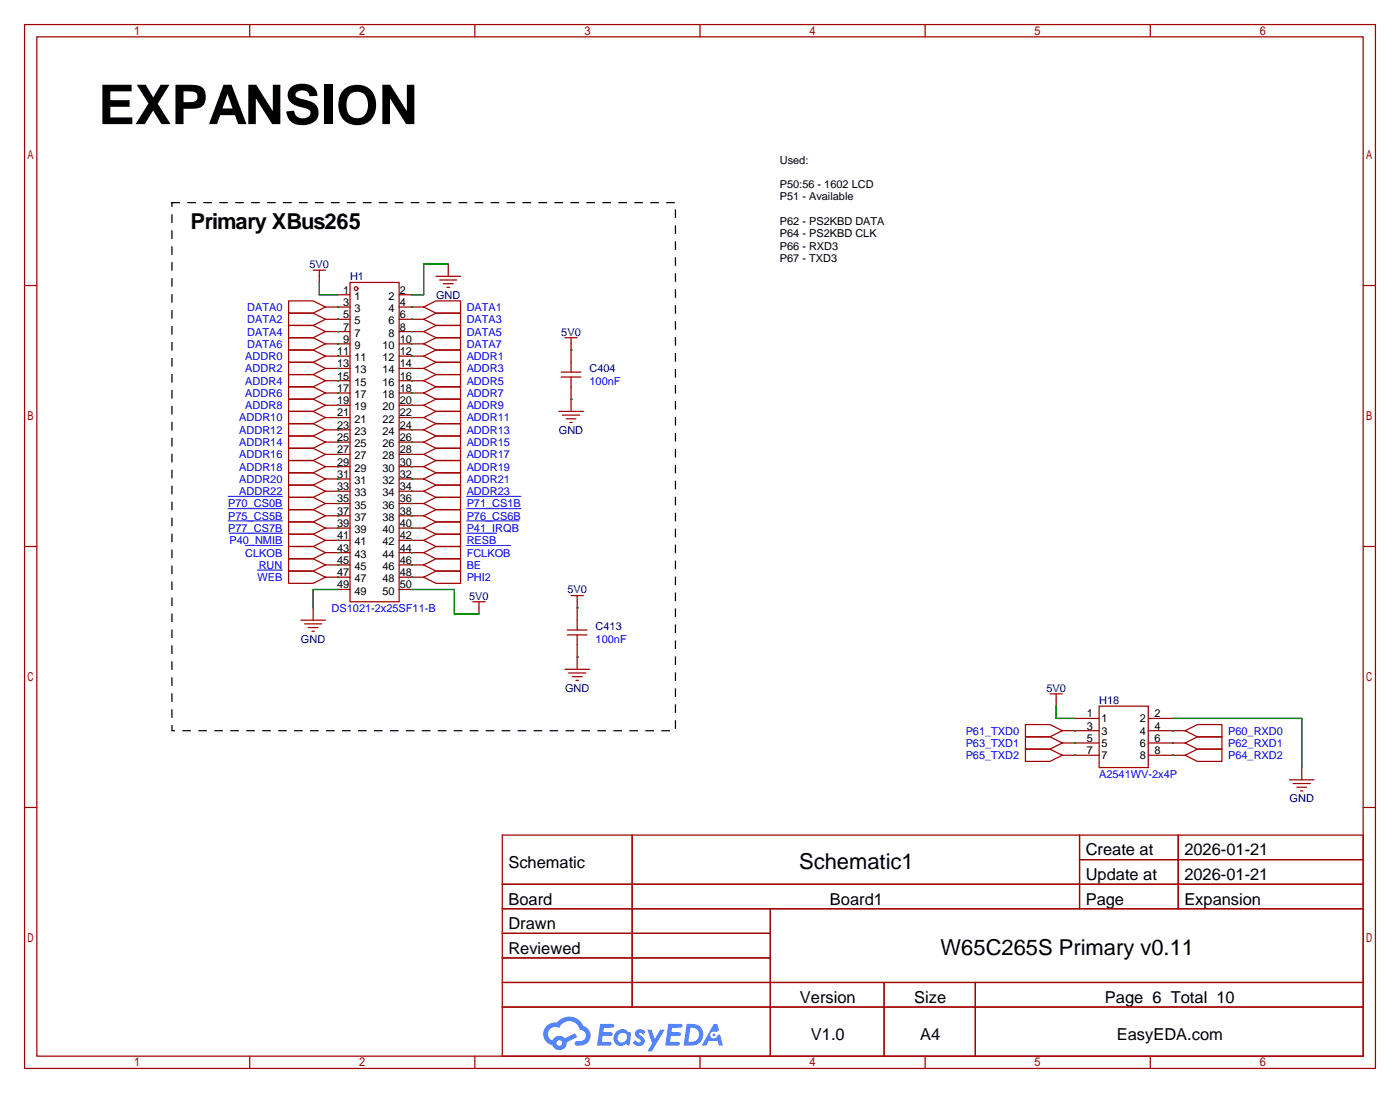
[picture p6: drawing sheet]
<svg xmlns="http://www.w3.org/2000/svg" width="290mm" height="226mm" viewBox="0 0 290 226" stroke-linecap="round" stroke-linejoin="round" font-family="sans-serif">
<g fill="none" stroke="#a10000" stroke-width=".25">
<path d="M5.1 5.1h279.4v215.9h-279.4zM7.6 7.6h274.3v210.8h-274.3zM51.6 5.1v2.5M98.2 5.1v2.5M144.8 5.1v2.5M191.3 5.1v2.5M237.9 5.1v2.5M5.1 59.1h2.5M281.9 59.1h2.6M5.1 113h2.5M281.9 113h2.6M5.1 167h2.5"/>
<path d="M103.9 172.7h178v45.7h-178zM130.7 172.7v35.6M223.3 172.7v15.3M223.3 177.8h58.6M243.7 172.7v15.3M281.9 167h2.6M103.9 182.9h178M103.9 188h178M103.9 193h55.4M103.9 198.1h55.4M159.3 188v30.4M51.6 218.4v2.6"/>
<path d="M98.2 218.4v2.6M103.9 203.2h178M103.9 208.3h178M144.8 218.4v2.6M182.9 203.2v15.2M191.3 218.4v2.6M201.7 203.2v15.2M237.9 218.4v2.6"/>
</g>
<g fill="#5487ff">
<path d="M131.6 213.1a1.3 1.3 0 0 1 1.9 .3l-.4 .6a.54 .54 0 0 0-1-.2l.2 .2a1.34 1.34 0 0 1 .9 1.8 1.47 1.47 0 0 1-2.3-.1l.5-.6a.64 .64 0 0 0 .5 .5 .64 .64 0 0 0 .6-.3l-.1-.2a1.35 1.35 0 0 1-1-1.8z"/>
<path d="M133.9 212.9h.8l.7 2 1.2-2h.9l-2.7 4.6h-.9l1-1.7z"/>
<path d="M124.1 211.8h1.7a1.31 1.31 0 0 1 1.2 .2 .4 .4 0 0 1-.4 .6h-1.7l-.1 .9h1.6a.4 .4 0 0 1 .3 .4 .4 .4 0 0 1-.4 .4h-1.7l-.1 1.2h1.3a.46 .46 0 0 1 .6 .1 .46 .46 0 0 1 .1 .5l-.4 .2h-2.6z"/>
<path d="M138.2 211.8h1.7a1.32 1.32 0 0 1 1.2 .2 .39 .39 0 0 1-.3 .6h-1.8l-.1 .9h1.6a.4 .4 0 0 1 .4 .4 .4 .4 0 0 1-.5 .4h-1.6l-.2 1.2h1.4a.46 .46 0 0 1 .5 .1 .46 .46 0 0 1 .1 .5l-.4 .2h-2.6z"/>
<path d="M147.6 211.8h.8l.3 1.3-.6 .4a.75 .75 0 0 0-1.1 .3 .75 .75 0 0 0 .4 1 .75 .75 0 0 0 1-.7l.5-.2 .6 2.3h-.8l-.3-.9h-1.8l-.5 .9h-1z"/>
<path d="M142 211.8l-.6 4.5h1.4a2.27 2.27 0 0 0 2.7-2.3 2.27 2.27 0 0 0-2.7-2.2zM142.8 212.6a1.5 1.5 0 0 1 1.8 1.5 1.5 1.5 0 0 1-1.9 1.4h-.3z"/>
<path d="M127.4 213.4a1.6 1.6 0 0 0-.3 2.3 1.6 1.6 0 0 0 2.3 .2l.8 .4 .3-2.5-.1-.3h-.5a1.58 1.58 0 0 0-2.5-.1zM128 213.9a.98 .98 0 0 1 1.6 .4 .98 .98 0 0 1-1 1.3 .94 .94 0 0 1-.9-.6 .94 .94 0 0 1 .3-1.1z"/>
<path d="M113.1 212.2a2.37 2.37 0 0 0 1.1 4 1.54 1.54 0 0 0 1.8 1 1.54 1.54 0 0 0 1.2-1.6l2.2-1.1-.5-.8-2.1 1a1.57 1.57 0 0 0-2.6 .5 1.5 1.5 0 0 1-.7-2.1 1.5 1.5 0 0 1 2.2-.5 2.23 2.23 0 0 1 2.3-1.4 2.23 2.23 0 0 1 1.9 1.8 1.16 1.16 0 0 1 1.3 1.1 1.16 1.16 0 0 1-1.1 1.2h-.7a.47 .47 0 0 0-.6 .4 .47 .47 0 0 0 .5 .6 2.17 2.17 0 0 0 2.5-1 2.17 2.17 0 0 0-.4-2.7l-.7-.4a3.2 3.2 0 0 0-5.5-.7l-1.1 .1zM115.1 215.7a.6 .6 0 0 1 1.2 0 .6 .6 0 0 1-1.2 0z"/>
<circle cx="147.6" cy="214" r=".28"/>
</g>
<g fill="none" stroke="#a10000" stroke-width=".25">
<path d="M64.8 55.9h2.5M66 55.9v2.5M72.4 58.4h10.1v66.1h-10.1zM90.2 57.1h5M90.9 57.9h3.6M91.7 58.7h2M92.5 59.4h.5M92.7 54.6v2.5M59.7 62.2h5.1l2.5 1.3-2.5 1.3h-5.1zM59.7 64.8h5.1l2.5 1.2-2.5 1.3h-5.1zM59.7 67.3h5.1l2.5 1.3-2.5 1.2h-5.1zM59.7 69.8h5.1l2.5 1.3-2.5 1.3h-5.1z"/>
<path d="M59.7 72.4h5.1l2.5 1.3-2.5 1.2h-5.1zM59.7 74.9h5.1l2.5 1.3-2.5 1.3h-5.1zM59.7 77.5h5.1l2.5 1.2-2.5 1.3h-5.1zM67.3 63.5h5.1M67.3 66h5.1M67.3 68.6h5.1M67.3 71.1h5.1M67.3 73.7h5.1M67.3 76.2h5.1M67.3 78.7h5.1M69.8 61h2.6M82.5 61h2.6"/>
<path d="M82.5 63.5h5.1M82.5 66h5.1M82.5 68.6h5.1M82.5 71.1h5.1M82.5 73.7h5.1M82.5 76.2h5.1M82.5 78.7h5.1M87.6 63.5l2.6-1.3h5v2.6h-5zM87.6 66l2.6-1.2h5v2.5h-5zM87.6 68.6l2.6-1.3h5v2.5h-5zM87.6 71.1l2.6-1.3h5v2.6h-5zM87.6 78.7l2.6-1.2h5v2.5h-5z"/>
<path d="M87.6 76.2l2.6-1.3h5v2.6h-5zM87.6 73.7l2.6-1.3h5v2.5h-5zM116.1 78h4M116.1 77h4M116.8 69.8h2.6M118.1 69.8v7.2M118.1 78v7.1M59.7 80h5.1l2.5 1.3-2.5 1.2h-5.1zM59.7 82.5h5.1l2.5 1.3-2.5 1.3h-5.1zM59.7 85.1h5.1l2.5 1.3-2.5 1.2h-5.1zM59.7 87.6h5.1l2.5 1.3-2.5 1.3h-5.1zM59.7 90.2h5.1l2.5 1.2-2.5 1.3h-5.1z"/>
<path d="M59.7 92.7h5.1l2.5 1.3-2.5 1.2h-5.1zM59.7 95.2h5.1l2.5 1.3-2.5 1.3h-5.1zM59.7 97.8h5.1l2.5 1.3-2.5 1.2h-5.1zM67.3 81.3h5.1M67.3 83.8h5.1M67.3 99.1h5.1M67.3 86.4h5.1M67.3 96.5h5.1M67.3 88.9h5.1M67.3 94h5.1M67.3 91.4h5.1M82.5 81.3h5.1"/>
<path d="M82.5 83.8h5.1M82.5 99.1h5.1M82.5 86.4h5.1M82.5 96.5h5.1M82.5 88.9h5.1M82.5 94h5.1M82.5 91.4h5.1M87.6 99.1l2.6-1.3h5v2.5h-5zM87.6 96.5l2.6-1.3h5v2.6h-5zM87.6 94l2.6-1.3h5v2.5h-5zM87.6 91.4l2.6-1.2h5v2.5h-5zM87.6 88.9l2.6-1.3h5v2.6h-5z"/>
<path d="M87.6 86.4l2.6-1.3h5v2.5h-5zM87.6 83.8l2.6-1.3h5v2.6h-5zM87.6 81.3l2.6-1.3h5v2.5h-5zM115.6 85.1h5M116.3 85.9h3.6M117.1 86.6h2M117.9 87.4h.5M59.7 100.3h5.1l2.5 1.3-2.5 1.3h-5.1zM59.7 102.9h5.1l2.5 1.2-2.5 1.3h-5.1zM59.7 105.4h5.1l2.5 1.3-2.5 1.2h-5.1zM59.7 107.9h5.1l2.5 1.3-2.5 1.3h-5.1zM59.7 110.5h5.1l2.5 1.3-2.5 1.2h-5.1z"/>
<path d="M59.7 113h5.1l2.5 1.3-2.5 1.3h-5.1zM59.7 115.6h5.1l2.5 1.2-2.5 1.3h-5.1zM59.7 118.1h5.1l2.5 1.3-2.5 1.2h-5.1zM67.3 119.4h5.1M67.3 116.8h5.1M67.3 114.3h5.1M67.3 111.8h5.1M67.3 109.2h5.1M67.3 106.7h5.1M67.3 104.1h5.1M67.3 101.6h5.1M82.5 119.4h5.1"/>
<path d="M82.5 116.8h5.1M82.5 114.3h5.1M82.5 111.8h5.1M82.5 109.2h5.1M82.5 106.7h5.1M82.5 104.1h5.1M82.5 101.6h5.1M87.6 101.6l2.6-1.3h5v2.6h-5zM87.6 119.4l2.6-1.3h5v2.5h-5zM87.6 116.8l2.6-1.2h5v2.5h-5zM87.6 114.3l2.6-1.3h5v2.6h-5zM87.6 111.8l2.6-1.3h5v2.5h-5z"/>
<path d="M87.6 109.2l2.6-1.3h5v2.6h-5zM87.6 106.7l2.6-1.3h5v2.5h-5zM87.6 104.1l2.6-1.2h5v2.5h-5zM62.2 128.3h5.1M63 129h3.5M63.8 129.8h2M64.5 130.6h.5M64.8 125.7v2.6M69.8 121.9h2.6M82.5 121.9h2.6M97.8 124.5h2.5M99.1 124.5v2.5"/>
<path d="M116.8 138.4h5.1M117.3 131.3h4.1M117.3 130.3h4.1M117.6 139.2h3.6M118.1 123.2h2.5M118.4 140h2M119.4 123.2v7.1M119.4 131.3v7.1M119.1 140.7h.5M212.1 149.9h5.1l2.5 1.2-2.5 1.3h-5.1zM212.1 152.4h5.1l2.5 1.3-2.5 1.2h-5.1zM212.1 154.9h5.1l2.5 1.3-2.5 1.3h-5.1z"/>
<path d="M217.2 143.5h2.5M218.4 143.5v2.5M219.7 151.1h7.6M219.7 153.7h7.6M219.7 156.2h7.6M222.2 148.6h5.1M227.3 146h10.2v12.7h-10.2zM237.5 148.6h5.1M237.5 151.1h7.6M237.5 153.7h7.6M237.5 156.2h7.6M245.1 151.1l2.5-1.2h5.1v2.5h-5.1z"/>
<path d="M245.1 153.7l2.5-1.3h5.1v2.5h-5.1zM245.1 156.2l2.5-1.3h5.1v2.6h-5.1zM269.2 158.7v2.6M266.7 161.3h5.1M267.5 162.1h3.5M268.2 162.8h2.1M269 163.6h.5"/>
<circle cx="73.7" cy="59.7" r=".38"/>
</g>
<g fill="none" stroke="#008700" stroke-width=".25">
<path d="M66 58.4v2.6h3.8M92.7 54.6h-5.1v6.4h-2.5M69.8 63.5h.1M69.8 66h.1M69.8 68.6h.1M69.8 71.1h.1M69.8 73.7h.1M69.8 76.2h.1M69.8 78.7h.1M85.1 63.5h.1M85.1 66h.1M85.1 68.6h.1"/>
<path d="M85.1 71.1h.1M85.1 78.7h.1M85.1 76.2h.1M85.1 73.7h.1M118.1 72.4h.1M69.8 81.3h.1M69.8 83.8h.1M69.8 86.4h.1M69.8 88.9h.1M69.8 91.4h.1M69.8 94h.1M69.8 96.5h.1"/>
<path d="M69.8 99.1h.1M85.1 99.1h.1M85.1 96.5h.1M85.1 94h.1M85.1 91.4h.1M85.1 88.9h.1M85.1 86.4h.1M85.1 83.8h.1M85.1 81.3h.1M118.1 82.5h.1M69.8 101.6h.1M69.8 104.1h.1"/>
<path d="M69.8 106.7h.1M69.8 109.2h.1M69.8 111.8h.1M69.8 114.3h.1M69.8 116.8h.1M69.8 119.4h.1M85.1 101.6h.1M85.1 119.4h.1M85.1 116.8h.1M85.1 114.3h.1M85.1 111.8h.1M85.1 109.2h.1"/>
<path d="M85.1 106.7h.1M85.1 104.1h.1M69.8 121.9h-5v3.8M85.1 121.9h8.9v5.1h5.1M119.4 125.7h.1M119.4 135.9h.1M218.4 146v2.6h3.8M222.2 151.1h.1M222.2 153.7h.1M222.2 156.2h.1M242.6 151.1h.1M242.6 153.7h.1"/>
<path d="M242.6 156.2h.1M242.6 148.6h26.6v10.1"/>
</g>
<path d="M47.2 102.7h11.2M47.2 105.2h11.2M47.2 107.7h11.2M47.5 110.3h10.9M50.7 112.8h7.7M53.3 117.9h5.1M96.5 102.7h11.2M96.5 105.2h11.2M96.5 107.7h10.9M96.5 110.3h6.2M96.5 112.8h9.1" fill="none" stroke="#00f" stroke-width=".21"/>
<path d="M35.6 41.9h104.1v109.2h-104.1z" fill="none" stroke="#000" stroke-width=".25" stroke-dasharray="1.5 1.8"/>
<text font-size="11.3" x="20.3" y="25.7">EXPANSION</text>
<g font-size="4.5">
<text x="39.4" y="47.4">Primary XBus265</text>
<text x="165.3" y="179.8">Schematic1</text>
<text x="194.5" y="197.6">W65C265S Primary v0.11</text>
</g>
<g font-size="3.4">
<text x="105.2" y="179.5">Schematic</text>
<text x="224.6" y="176.9">Create at</text>
<text x="245" y="176.9">2026-01-21</text>
<text x="224.6" y="182">Update at</text>
<text x="245" y="182">2026-01-21</text>
<text x="105.2" y="187.1">Board</text>
<text x="171.7" y="187.1">Board1</text>
<text x="224.6" y="187.1">Page</text>
<text x="245" y="187.1">Expansion</text>
<text x="105.2" y="192.2">Drawn</text>
<text x="105.2" y="197.2">Reviewed</text>
<text x="165.5" y="207.4">Version</text>
<text x="189.1" y="207.4">Size</text>
<text x="228.5" y="207.4">Page 6 Total 10</text>
<text x="167.7" y="215">V1.0</text>
<text x="190.3" y="215">A4</text>
<text x="231" y="215">EasyEDA.com</text>
</g>
<g font-size="2.3">
<text x="161.3" y="33.8">Used:</text>
<text x="161.3" y="38.9">P50:56 - 1602 LCD</text>
<text x="161.3" y="41.5">P51 - Available</text>
<text x="161.3" y="46.5">P62 - PS2KBD DATA</text>
<text x="161.3" y="49.1">P64 - PS2KBD CLK</text>
<text x="161.3" y="51.6">P66 - RXD3</text>
<text x="161.3" y="54.2">P67 - TXD3</text>
<text x="71" y="60.7">1</text>
<text x="71" y="63.3">3</text>
<text x="71" y="65.8">5</text>
<text x="73.3" y="62">1</text>
<text x="73.3" y="64.5">3</text>
<text x="80.3" y="64.5">4</text>
<text x="80.3" y="62">2</text>
<text x="82.7" y="65.8">6</text>
<text x="82.7" y="63.3">4</text>
<text x="82.7" y="60.7">2</text>
<text x="71" y="68.4">7</text>
<text x="71" y="70.9">9</text>
<text x="73.3" y="67.1">5</text>
<text x="73.3" y="69.6">7</text>
<text x="80.3" y="69.6">8</text>
<text x="80.3" y="67.1">6</text>
<text x="82.7" y="70.9">10</text>
<text x="82.7" y="68.4">8</text>
<text x="69.7" y="73.4">11</text>
<text x="69.7" y="76">13</text>
<text x="73.3" y="72.2">9</text>
<text x="73.3" y="74.7">11</text>
<text x="73.3" y="77.2">13</text>
<text x="79.1" y="77.2">14</text>
<text x="79.1" y="74.7">12</text>
<text x="79.1" y="72.2">10</text>
<text x="82.7" y="76">14</text>
<text x="82.7" y="73.4">12</text>
<text x="69.7" y="78.5">15</text>
<text x="69.7" y="81.1">17</text>
<text x="69.7" y="83.6">19</text>
<text x="73.3" y="79.8">15</text>
<text x="73.3" y="82.3">17</text>
<text x="79.1" y="82.3">18</text>
<text x="79.1" y="79.8">16</text>
<text x="82.7" y="83.6">20</text>
<text x="82.7" y="81.1">18</text>
<text x="82.7" y="78.5">16</text>
<text x="69.7" y="86.1">21</text>
<text x="69.7" y="88.7">23</text>
<text x="73.3" y="84.9">19</text>
<text x="73.3" y="87.4">21</text>
<text x="73.3" y="89.9">23</text>
<text x="79.1" y="89.9">24</text>
<text x="79.1" y="87.4">22</text>
<text x="79.1" y="84.9">20</text>
<text x="82.7" y="88.7">24</text>
<text x="82.7" y="86.1">22</text>
<text x="69.7" y="91.2">25</text>
<text x="69.7" y="93.8">27</text>
<text x="73.3" y="92.5">25</text>
<text x="73.3" y="95">27</text>
<text x="79.1" y="95">28</text>
<text x="79.1" y="92.5">26</text>
<text x="82.7" y="93.8">28</text>
<text x="82.7" y="91.2">26</text>
<text x="69.7" y="96.3">29</text>
<text x="69.7" y="98.8">31</text>
<text x="69.7" y="101.4">33</text>
<text x="73.3" y="97.6">29</text>
<text x="73.3" y="100.1">31</text>
<text x="79.1" y="100.1">32</text>
<text x="79.1" y="97.6">30</text>
<text x="82.7" y="101.4">34</text>
<text x="82.7" y="98.8">32</text>
<text x="82.7" y="96.3">30</text>
<text x="69.7" y="103.9">35</text>
<text x="69.7" y="106.5">37</text>
<text x="73.3" y="102.6">33</text>
<text x="73.3" y="105.2">35</text>
<text x="73.3" y="107.7">37</text>
<text x="79.1" y="107.7">38</text>
<text x="79.1" y="105.2">36</text>
<text x="79.1" y="102.6">34</text>
<text x="82.7" y="106.5">38</text>
<text x="82.7" y="103.9">36</text>
<text x="69.7" y="109">39</text>
<text x="69.7" y="111.5">41</text>
<text x="73.3" y="110.3">39</text>
<text x="73.3" y="112.8">41</text>
<text x="79.1" y="112.8">42</text>
<text x="79.1" y="110.3">40</text>
<text x="82.7" y="111.5">42</text>
<text x="82.7" y="109">40</text>
<text x="69.7" y="114.1">43</text>
<text x="69.7" y="116.6">45</text>
<text x="69.7" y="119.2">47</text>
<text x="73.3" y="115.3">43</text>
<text x="73.3" y="117.9">45</text>
<text x="79.1" y="117.9">46</text>
<text x="79.1" y="115.3">44</text>
<text x="82.7" y="119.2">48</text>
<text x="82.7" y="116.6">46</text>
<text x="82.7" y="114.1">44</text>
<text x="69.7" y="121.7">49</text>
<text x="73.3" y="120.4">47</text>
<text x="73.3" y="123">49</text>
<text x="79.1" y="123">50</text>
<text x="79.1" y="120.4">48</text>
<text x="82.7" y="121.7">50</text>
<text x="224.8" y="148.4">1</text>
<text x="227.8" y="149.4">1</text>
<text x="235.7" y="149.4">2</text>
<text x="238.8" y="148.4">2</text>
<text x="224.8" y="150.9">3</text>
<text x="224.8" y="153.4">5</text>
<text x="224.8" y="156">7</text>
<text x="227.8" y="151.9">3</text>
<text x="227.8" y="154.5">5</text>
<text x="235.7" y="151.9">4</text>
<text x="235.7" y="154.5">6</text>
<text x="238.8" y="150.9">4</text>
<text x="238.8" y="153.4">6</text>
<text x="238.8" y="156">8</text>
<text x="227.8" y="157">7</text>
<text x="235.7" y="157">8</text>
</g>
<g font-size="2.3" fill="#000080">
<text x="64" y="55.4">5V0</text>
<text x="72.4" y="58">H1</text>
<text x="90.2" y="61.8">GND</text>
<text x="116.1" y="69.4">5V0</text>
<text x="121.9" y="77">C404</text>
<text x="115.6" y="89.7">GND</text>
<text x="97" y="124">5V0</text>
<text x="117.4" y="122.7">5V0</text>
<text x="123.2" y="130.4">C413</text>
<text x="62.3" y="132.9">GND</text>
<text x="116.9" y="143.1">GND</text>
<text x="216.4" y="143.1">5V0</text>
<text x="227.3" y="145.6">H18</text>
<text x="266.7" y="165.9">GND</text>
</g>
<g font-size="2.3" fill="#00f">
<text x="51.1" y="64.3">DATA0</text>
<text x="96.5" y="64.3">DATA1</text>
<text x="51.1" y="66.9">DATA2</text>
<text x="51.1" y="69.4">DATA4</text>
<text x="51.1" y="71.9">DATA6</text>
<text x="96.5" y="66.9">DATA3</text>
<text x="96.5" y="69.4">DATA5</text>
<text x="96.5" y="71.9">DATA7</text>
<text x="50.7" y="74.5">ADDR0</text>
<text x="50.7" y="77">ADDR2</text>
<text x="96.5" y="77">ADDR3</text>
<text x="96.5" y="74.5">ADDR1</text>
<text x="50.7" y="79.6">ADDR4</text>
<text x="50.7" y="82.1">ADDR6</text>
<text x="96.5" y="82.1">ADDR7</text>
<text x="96.5" y="79.6">ADDR5</text>
<text x="121.9" y="79.6">100nF</text>
<text x="49.5" y="87.2">ADDR10</text>
<text x="49.5" y="89.7">ADDR12</text>
<text x="50.7" y="84.6">ADDR8</text>
<text x="96.5" y="89.7">ADDR13</text>
<text x="96.5" y="87.2">ADDR11</text>
<text x="96.5" y="84.6">ADDR9</text>
<text x="49.5" y="92.3">ADDR14</text>
<text x="49.5" y="94.8">ADDR16</text>
<text x="96.5" y="94.8">ADDR17</text>
<text x="96.5" y="92.3">ADDR15</text>
<text x="49.5" y="97.3">ADDR18</text>
<text x="49.5" y="99.9">ADDR20</text>
<text x="96.5" y="99.9">ADDR21</text>
<text x="96.5" y="97.3">ADDR19</text>
<text x="47.2" y="105">P70_CS0B</text>
<text x="47.2" y="107.5">P75_CS5B</text>
<text x="49.5" y="102.4">ADDR22</text>
<text x="96.5" y="102.4">ADDR23</text>
<text x="96.5" y="107.5">P76_CS6B</text>
<text x="96.5" y="105">P71_CS1B</text>
<text x="47.2" y="110">P77_CS7B</text>
<text x="47.5" y="112.6">P40_NMIB</text>
<text x="96.5" y="112.6">RESB</text>
<text x="96.5" y="110">P41_IRQB</text>
<text x="50.7" y="115.1">CLKOB</text>
<text x="53.5" y="117.7">RUN</text>
<text x="96.5" y="117.7">BE</text>
<text x="96.5" y="115.1">FCLKOB</text>
<text x="53.3" y="120.2">WEB</text>
<text x="96.5" y="120.2">PHI2</text>
<text x="68.6" y="126.5">DS1021-2x25SF11-B</text>
<text x="123.2" y="132.9">100nF</text>
<text x="199.7" y="151.9">P61_TXD0</text>
<text x="199.7" y="154.5">P63_TXD1</text>
<text x="254" y="151.9">P60_RXD0</text>
<text x="254" y="154.5">P62_RXD1</text>
<text x="199.7" y="157">P65_TXD2</text>
<text x="227.3" y="160.8">A2541WV-2x4P</text>
<text x="254" y="157">P64_RXD2</text>
</g>
</svg>
